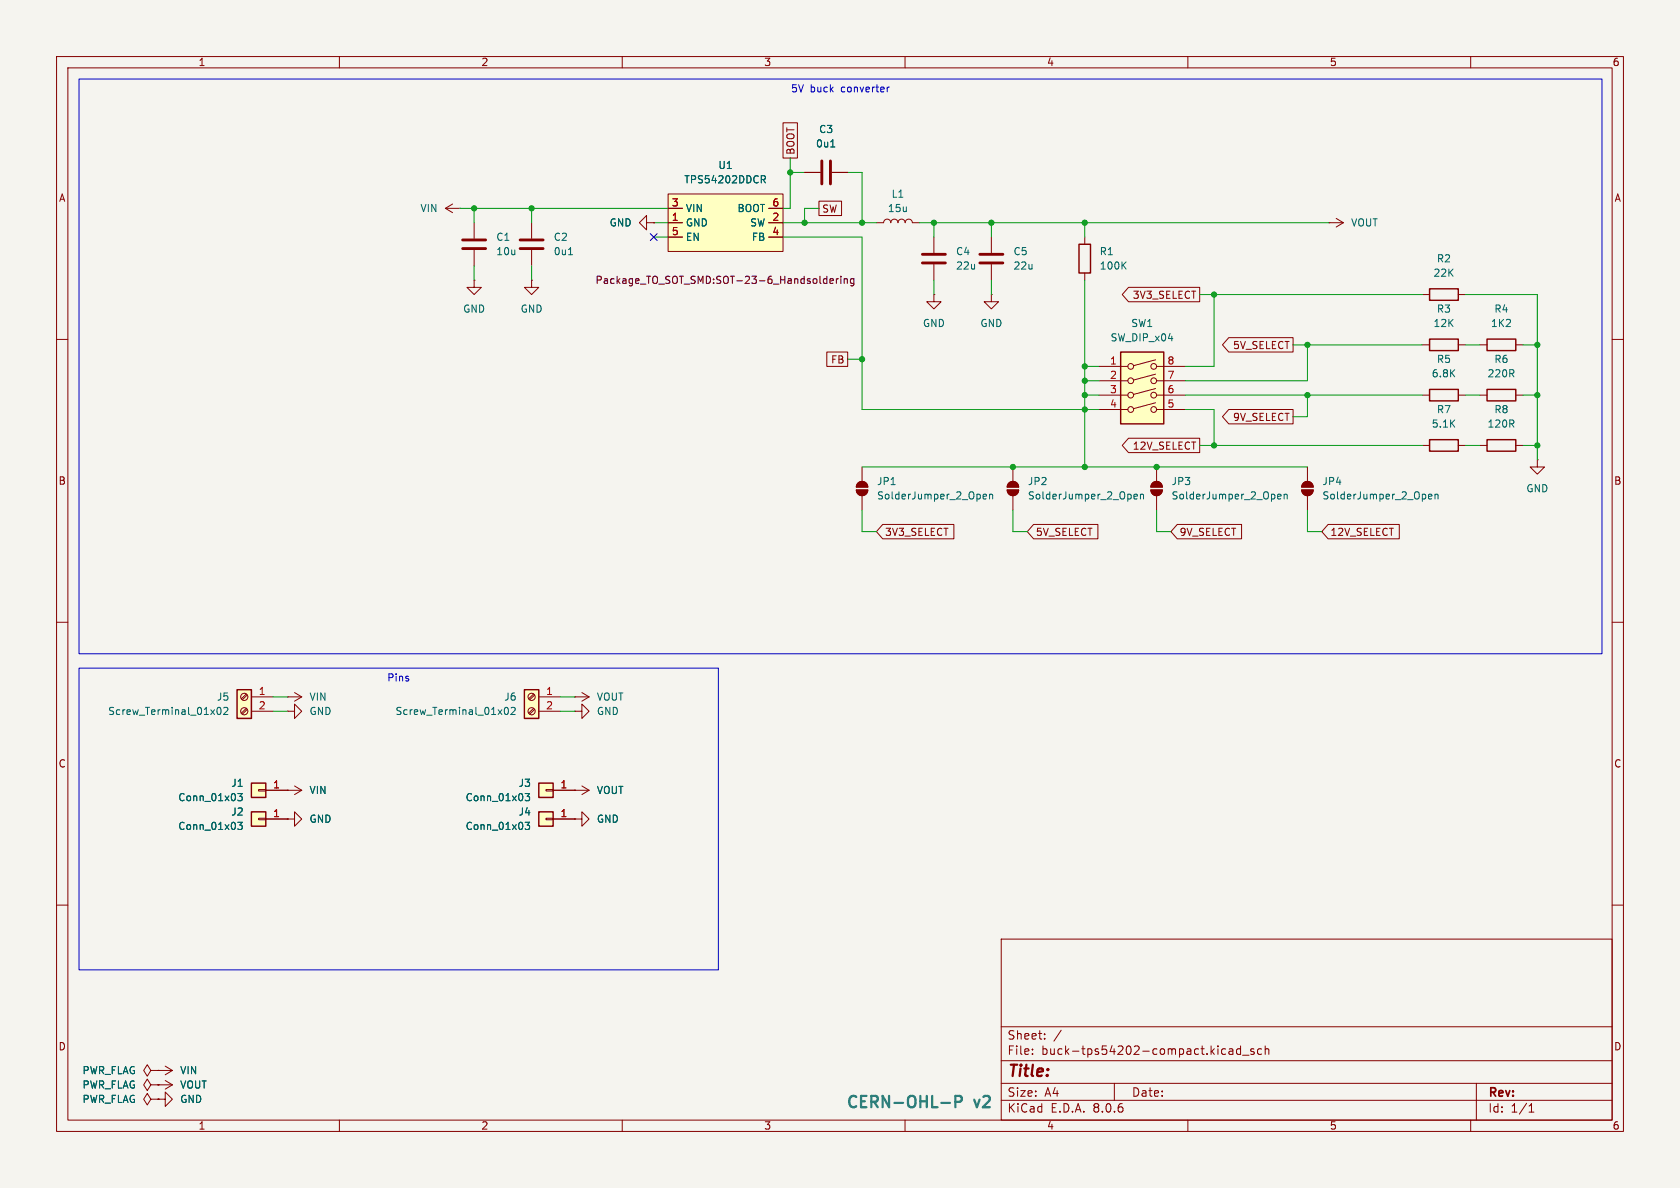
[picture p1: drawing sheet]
<svg xmlns="http://www.w3.org/2000/svg" width="297mm" height="210mm" viewBox="0 0 297 210" stroke-linecap="round" stroke-linejoin="round" font-family="sans-serif">
<path d="M0 0h297v210h-297z" fill="#f5f4ef" stroke="#f5f4ef" stroke-width=".18"/>
<g fill="none" stroke="#840000" stroke-width=".18">
<path d="M10 10h277v190h-277zM12 12h273v186h-273zM60 10v2M110 10v2M160 10v2M210 10v2M260 10v2M10 60h2M285 60h2M10 110h2M285 110h2M10 160h2"/>
<path d="M101.6 144.8h1.3v1.3l1.2-1.3-1.2-1.3v1.3M101.6 144.8h.1M285 160h2M177 166h108v32h-108zM60 198v2M110 198v2M160 198v2M177 194.5h108M177 191.5h108M177 187.5h108M177 181.5h108M182.5 186.3v.1"/>
<path d="M182.5 185.5v.1M184.7 183.6v.1M184.7 182.8v.1M187.6 182.1l-1.3 2M197 191.5v3M210 198v2M217.3 185.5h.6l.1 .9M218 185.8h-.5a.29 .29 0 0 0-.3 .3 .29 .29 0 0 0 .3 .3l.5-.1M219.3 185.5l-.4-.1-.3 .3v.4l.1 .2h.6M219.3 184.9v1.5M219.7 186.5h1.1M221.7 185.5l-.4-.1-.2 .2 .1 .2 .5 .2v.3h-.6"/>
<path d="M223 185.5l-.4-.1-.3 .3v.4l.2 .2h.5M223.7 185.5l.2-.1 .3 .1 .1 .9M223.7 184.9v1.5M260 198v2M261 191.5v6.5M270.3 196.6h.9M270.3 195.5l.4-.4v1.5"/>
</g>
<path d="M41.9 121.9h2.5v5.1h-2.5z" fill="#ffffc2"/>
<path d="M41.9 121.9h2.5v5.1h-2.5z" fill="none" stroke="#840000" stroke-width=".25"/>
<g fill="none" stroke="#840000" stroke-width=".18">
<path d="M43.5 125.2l-.8 .9M43.5 122.7l-.8 .8M43.7 125.4l-.9 .8M43.7 122.9l-.9 .8M44.4 123.2h3.9M44.4 125.7h3.9M50.8 144.8h1.3v1.3l1.2-1.3-1.2-1.3v1.3M50.8 144.8h.1"/>
<circle cx="43.2" cy="123.2" r=".63"/>
<circle cx="43.2" cy="125.7" r=".63"/>
</g>
<path d="M38.5 125.1l.2-.1a.68 .68 0 0 1 .4 .7 .68 .68 0 0 1-.4 .6 .84 .84 0 0 1-.2-1.2zM39.6 125.2l.4-.2 .3 .4-.8 .9h.8" fill="none" stroke="#006464" stroke-width=".18"/>
<path d="M44.4 138.4h2.6v2.6h-2.6z" fill="#ffffc2"/>
<g fill="none" stroke="#840000" stroke-width=".18">
<path d="M251.5 78.7h1.2M251.5 69.9h1.2M257.8 78.7h1.3M257.8 69.9h1.3M45.7 139.6h1.3v.2h-1.3zM47 139.7h6.3M50.8 123.2h.1M50.8 139.7h.1M50.8 123.2h2.5M52.1 122.4l1.2 .8M52.1 138.9l1.2 .8M53.3 123.2l-1.2 .8"/>
<path d="M53.3 139.7l-1.2 .8"/>
</g>
<path d="M252.7 77.7h5.1v2.1h-5.1zM252.7 68.8h5.1v2.1h-5.1zM44.4 138.4h2.6v2.6h-2.6z" fill="none" stroke="#840000" stroke-width=".25"/>
<path d="M42 140.3h.8l-.4 .5 .4 .1v.5l-.2 .1-.6-.1" fill="none" stroke="#006464" stroke-width=".18"/>
<path d="M92.7 121.9h2.5v5.1h-2.5z" fill="#ffffc2"/>
<path d="M262.9 77.7h5.1v2.1h-5.1zM92.7 121.9h2.5v5.1h-2.5z" fill="none" stroke="#840000" stroke-width=".25"/>
<g fill="none" stroke="#840000" stroke-width=".18">
<path d="M261.6 78.7h1.3M268 78.7h1.2M50.8 125.7h1.3v1.3l1.2-1.3-1.2-1.2v1.2M50.8 125.7h.1M94.3 125.2l-.8 .9M94.3 122.7l-.8 .8M94.5 125.4l-.9 .8M94.5 122.9l-.9 .8M95.2 123.2h3.9M95.2 125.7h3.9"/>
<circle cx="94" cy="125.7" r=".63"/>
<circle cx="94" cy="123.2" r=".63"/>
</g>
<path d="M89.3 125.2l.2-.2a.68 .68 0 0 1 .4 .7 .68 .68 0 0 1-.4 .6l-.2-.1-.1-.4zM90.4 125.2l.4-.2 .3 .4-.8 .9h.8" fill="none" stroke="#006464" stroke-width=".18"/>
<path d="M95.2 138.4h2.6v2.6h-2.6z" fill="#ffffc2"/>
<path d="M96.5 139.6h1.3v.2h-1.3zM97.8 139.7h3.8M101.6 123.2h.1M101.6 123.2h2.5M102.9 122.4l1.2 .8M104.1 123.2l-1.2 .8" fill="none" stroke="#840000" stroke-width=".18"/>
<path d="M95.2 138.4h2.6v2.6h-2.6z" fill="none" stroke="#840000" stroke-width=".25"/>
<path d="M92.8 140.3h.8l-.4 .5 .4 .1v.5l-.2 .1-.6-.1" fill="none" stroke="#006464" stroke-width=".18"/>
<path d="M95.2 143.5h2.6v2.6h-2.6z" fill="#ffffc2"/>
<path d="M96.5 144.7h1.3v.2h-1.3zM97.8 144.8h3.8" fill="none" stroke="#840000" stroke-width=".18"/>
<path d="M95.2 143.5h2.6v2.6h-2.6z" fill="none" stroke="#840000" stroke-width=".25"/>
<path d="M92.8 145.4h.8l-.4 .4 .4 .2v.5l-.2 .1-.6-.1" fill="none" stroke="#006464" stroke-width=".18"/>
<path d="M44.4 143.5h2.6v2.6h-2.6z" fill="#ffffc2"/>
<path d="M203.5 86.6h2a1.02 1.02 0 0 1-1 1 1.02 1.02 0 0 1-1-1zM203.7 85.4a1.02 1.02 0 0 1 1.2-.2 1.02 1.02 0 0 1 .6 .9h-2zM204.5 82.6v2.5M204.5 87.6v2.6M101.6 139.7h.1M101.6 125.7h1.3v1.3l1.2-1.3-1.2-1.2v1.2M101.6 125.7h.1M101.6 139.7h2.5M102.9 138.9l1.2 .8M104.1 139.7l-1.2 .8M45.7 144.7h1.3v.2h-1.3zM47 144.8h3.8" fill="none" stroke="#840000" stroke-width=".18"/>
<path d="M44.4 143.5h2.6v2.6h-2.6z" fill="none" stroke="#840000" stroke-width=".25"/>
<path d="M225.9 87.8l.6-.1-.1-.3h-.4l-.1 .1v.6h.5M227 87.5l.2-.1h.3l.1 .8M227 87.4v.8M42 145.4h.8l-.4 .4 .4 .2v.5l-.2 .1-.6-.1" fill="none" stroke="#006464" stroke-width=".18"/>
<g fill="#840000" stroke="#840000" stroke-width=".18">
<path d="M203.5 86.6h2a1.02 1.02 0 0 1-1 1 1.02 1.02 0 0 1-1-1z"/>
<path d="M203.7 85.4a1.02 1.02 0 0 1 1.2-.2 1.02 1.02 0 0 1 .6 .9h-2z"/>
</g>
<path d="M198.1 62.2h7.6v12.7h-7.6z" fill="#ffffc2"/>
<g fill="none" stroke="#840000" stroke-width=".18">
<path d="M234.9 39.4h.1M234.9 39.4h2.6M236.2 38.6l1.3 .8M237.5 39.4l-1.3 .7M94 49.5v1.3h1.2l-1.2 1.3-1.3-1.3h1.3M94 49.5h.1M165.1 52.1v1.2h1.3l-1.3 1.3-1.3-1.3h1.3M165.1 52.1h.1M165.1 41.9v2.8M165.1 46.7v2.8M175.3 52.1v1.2h1.2l-1.2 1.3-1.3-1.3h1.3M175.3 52.1h.1"/>
<path d="M175.3 41.9v2.8M175.3 46.7v2.8M191.8 41.9v1.3M191.8 48.3v1.2M194.3 64.8h5.1M194.3 67.3h5.1M194.3 69.9h5.1M194.3 72.4h5.1M204.3 71.2l-3.9 1M204.3 68.7l-3.9 1M204.3 66.1l-3.9 1.1M204.3 63.6l-3.9 1"/>
<path d="M204.5 64.8h5M204.5 67.3h5M204.5 69.9h5M204.5 72.4h5M151.4 86.6h2a1.02 1.02 0 0 1-1 1 1.02 1.02 0 0 1-1-1zM151.7 85.4a1.02 1.02 0 0 1 1.1-.2 1.02 1.02 0 0 1 .6 .9h-2zM152.4 82.6v2.5M152.4 87.6v2.6M178.1 86.6h2a1.02 1.02 0 0 1-1 1 1.02 1.02 0 0 1-1-1zM178.3 85.4a1.02 1.02 0 0 1 1.2-.2 1.02 1.02 0 0 1 .6 .9h-2zM179.1 82.6v2.5M179.1 87.6v2.6"/>
<path d="M230.1 86.6h2.1a1.02 1.02 0 0 1-1.1 1 1.02 1.02 0 0 1-1-1zM230.4 85.4a1.02 1.02 0 0 1 1.1-.2 1.02 1.02 0 0 1 .7 .9h-2.1zM231.1 82.6v2.5M231.1 87.6v2.6M271.8 81.3v1.3h1.2l-1.2 1.2-1.3-1.2h1.3M271.8 81.3h.1"/>
<circle cx="199.9" cy="69.9" r=".51"/>
<circle cx="199.9" cy="72.4" r=".51"/>
<circle cx="199.9" cy="64.8" r=".51"/>
<circle cx="199.9" cy="67.3" r=".51"/>
<circle cx="204" cy="69.9" r=".51"/>
<circle cx="204" cy="72.4" r=".51"/>
<circle cx="204" cy="64.8" r=".51"/>
<circle cx="204" cy="67.3" r=".51"/>
</g>
<path d="M190.8 43.2h2v5.1h-2zM198.1 62.2h7.6v12.7h-7.6z" fill="none" stroke="#840000" stroke-width=".25"/>
<g fill="#840000" stroke="#840000" stroke-width=".18">
<path d="M230.1 86.6h2.1a1.02 1.02 0 0 1-1.1 1 1.02 1.02 0 0 1-1-1z"/>
<path d="M230.4 85.4a1.02 1.02 0 0 1 1.1-.2 1.02 1.02 0 0 1 .7 .9h-2.1z"/>
<path d="M178.1 86.6h2a1.02 1.02 0 0 1-1 1 1.02 1.02 0 0 1-1-1z"/>
<path d="M178.3 85.4a1.02 1.02 0 0 1 1.2-.2 1.02 1.02 0 0 1 .6 .9h-2z"/>
<path d="M151.4 86.6h2a1.02 1.02 0 0 1-1 1 1.02 1.02 0 0 1-1-1z"/>
<path d="M151.7 85.4a1.02 1.02 0 0 1 1.1-.2 1.02 1.02 0 0 1 .6 .9h-2z"/>
</g>
<path d="M198.5 46.8l.6 .8M199.1 46.3l-.7 .7M173.8 87.8l.6-.1-.1-.3h-.3l-.2 .1 .1 .6h.4M174.9 87.5l.2-.1h.3l.1 .8M174.9 87.4v.8M200.5 87.8l.6-.1-.1-.3h-.4l-.1 .1v.6h.5M201.6 87.5l.2-.1h.3l.1 .8M201.6 87.4v.8M252.5 87.8l.6-.1v-.3h-.4l-.2 .1 .1 .6h.5M253.7 87.5l.2-.1h.3v.8M253.7 87.4v.8" fill="none" stroke="#006464" stroke-width=".18"/>
<path d="M163.1 46.5h4M163.1 45h4M173.2 46.5h4.1M173.2 45h4.1" fill="none" stroke="#840000" stroke-width=".51"/>
<path d="M118.1 34.3h20.3v10.2h-20.3z" fill="#ffffc2"/>
<g fill="none" stroke="#840000" stroke-width=".18">
<path d="M78.7 36.8h2.6M78.7 36.8l1.3 .8M80 36.1l-1.3 .7M81.3 36.8h.1M83.8 39.4v2.8M94 39.4v2.8M114.3 39.4v-1.3l-1.3 1.3 1.3 1.2v-1.2h1.3M115.6 39.4h.1M118.1 34.3h20.3v10.2h-20.3zM118.1 39.4h2.5M118.1 36.8h2.5M135.9 39.4h2.5"/>
<path d="M135.9 36.8h2.5M138.4 21.7h2.6v6.2h-2.6zM142.2 30.5h2.8M144.8 35.6h4v2.5h-4zM147.1 30.5h2.8M154.9 39.4h1.3a.64 .64 0 0 1 .6-.7 .64 .64 0 0 1 .7 .7 .64 .64 0 0 1 .6-.7 .64 .64 0 0 1 .6 .7 .64 .64 0 0 1 .7-.7 .64 .64 0 0 1 .6 .7 .64 .64 0 0 1 .7-.7 .64 .64 0 0 1 .6 .7h1.3M83.8 49.5v1.3h1.3l-1.3 1.3-1.3-1.3h1.3M83.8 49.5h.1M83.8 44.2v2.8M94 44.2v2.8M118.1 41.9h2.5M135.9 41.9h2.5"/>
<path d="M199.5 50.8h12.6v2.5h-12.6l-1.1-1.2zM217.2 59.7h11.4v2.5h-11.4l-1.1-1.2zM251.5 52.1h1.2M257.8 52.1h1.3M146.2 62.2h3.7v2.6h-3.7zM199.5 77.5h12.6v2.5h-12.6l-1.1-1.3zM217.2 72.4h11.4v2.5h-11.4l-1.1-1.2zM251.5 61h1.2M257.8 61h1.3M261.6 61h1.3M261.6 69.9h1.3M268 61h1.2"/>
<path d="M268 69.9h1.2M156.1 92.7h12.5v2.6h-12.5l-1.2-1.3zM182.7 92.7h11.4v2.6h-11.4l-1.1-1.3zM208.1 92.7h11.4v2.6h-11.4l-1.1-1.3zM234.8 92.7h12.6v2.6h-12.6l-1.1-1.3zM47 139.7h3.8M50.8 139.7h.1M97.8 139.7h3.8M101.6 139.7h.1M47 144.8h3.8M50.8 144.8h.1M97.8 144.8h3.8"/>
<path d="M101.6 144.8h.1M26.7 194.3l-.7 1-.6-1 .6-1 .7 1h1.2M26.7 189.2l-.7 1-.6-1 .6-1 .7 1h1.2M26.7 191.8l-.7 1-.6-1 .6-1 .7 1h1.2M27.9 194.3h1.3v1.3l1.3-1.3-1.3-1.3v1.3M27.9 194.3h.1M27.9 191.8h.1M27.9 189.2h.1M27.9 191.8h2.6M27.9 189.2h2.6M29.2 191l1.3 .8M29.2 188.5l1.3 .7"/>
<path d="M30.5 191.8l-1.3 .7M30.5 189.2l-1.3 .8"/>
</g>
<path d="M134.6 31.1h.5l.2 .2-.1 .4h-.6M134.9 31.7l.4 .6M146.9 26h.7M100.5 45h.7M42 145.4h.8l-.4 .4 .4 .2v.5l-.2 .1-.6-.1M42 140.3h.8l-.4 .5 .4 .1v.5l-.2 .1-.6-.1M92.8 145.4h.8l-.4 .4 .4 .2v.5l-.2 .1-.6-.1M92.8 140.3h.8l-.4 .5 .4 .1v.5l-.2 .1-.6-.1" fill="none" stroke="#006464" stroke-width=".18"/>
<path d="M146.7 49.7l.6-.1v-.3h-.4l-.2 .1 .1 .6h.5M147.9 49.3v.8M148.2 49.3l-.3 .2M148.7 48.8v.2M148.7 49.3v.8M149.3 49.4l.1-.1h.3l.1 .8M149.3 49.3v.8M150.9 49.3h-.3l-.3 .2 .2 .5h.4M150.9 49.3v1l-.2 .2h-.3" fill="none" stroke="#840084" stroke-width=".18"/>
<path d="M145.3 28.4v4.1M146.8 28.4v4.1M81.8 43.9h4.1M81.8 42.4h4.1M91.9 43.9h4.1M91.9 42.4h4.1" fill="none" stroke="#840000" stroke-width=".51"/>
<path d="M252.7 59.9h5.1v2.1h-5.1zM252.7 51.1h5.1v2h-5.1zM262.9 59.9h5.1v2.1h-5.1zM262.9 68.8h5.1v2.1h-5.1z" fill="none" stroke="#840000" stroke-width=".25"/>
<path d="M166.4 195h1.5M168.9 194.8h.8a.54 .54 0 0 0 .4-.5 .54 .54 0 0 0-.4-.6h-.8v2" fill="none" stroke="#0099b0" stroke-width=".4"/>
<path d="M14 14h269.2v101.6h-269.2zM156.8 15.4v.8M157.2 15.4l-.4 .2M14 118.1h113v53.4h-113z" fill="none" stroke="#0000c2" stroke-width=".18"/>
<g fill="none" stroke="#009600" stroke-width=".18">
<path d="M81.3 36.8h36.8M83.8 36.8v2.6M94 36.8v2.6M115.6 39.4h2.5M138.4 39.4h16.5M139.7 27.9v8.9h-1.3M139.7 30.5h2.5M144.8 36.8h-2.6v2.6M149.9 30.5h2.5v8.9M162.6 39.4h72.3M165.1 39.4v2.5M175.3 39.4v2.5"/>
<path d="M191.8 39.4v2.5M83.8 47v2.5M94 47v2.5M115.6 41.9h2.5M138.4 41.9h14v30.5h41.9M165.1 49.5v2.6M175.3 49.5v2.6M191.8 49.5v33.1M212.1 52.1h39.4M214.6 52.1v12.7h-5.1M259.1 52.1h12.7v29.2M149.9 63.5h2.5"/>
<path d="M191.8 69.9h2.5M191.8 67.3h2.5M191.8 64.8h2.5M209.5 69.9h42M209.5 72.4h5.1v6.3M212.1 78.7h39.4M228.6 61h22.9M231.1 61v6.3h-21.6M231.1 69.9v3.8h-2.5M259.1 61h2.5M259.1 69.9h2.5M259.1 78.7h2.5"/>
<path d="M269.2 61h2.6M269.2 69.9h2.6M269.2 78.7h2.6M152.4 90.2v3.8h2.5M152.4 82.6h78.7M179.1 90.2v3.8h2.5M204.5 90.2v3.8h2.5M231.1 90.2v3.8h2.6M48.3 123.2h2.5M48.3 125.7h2.5M99.1 123.2h2.5M99.1 125.7h2.5"/>
</g>
<path d="M115 41.3l1.2 1.2M116.2 41.3l-1.2 1.2" fill="none" stroke="#000084" stroke-width=".18"/>
<g fill="#009600" stroke="#009600" stroke-width=".18">
<circle cx="83.8" cy="36.8" r=".46"/>
<circle cx="94" cy="36.8" r=".46"/>
<circle cx="165.1" cy="39.4" r=".46"/>
<circle cx="175.3" cy="39.4" r=".46"/>
<circle cx="214.6" cy="78.7" r=".46"/>
<circle cx="191.8" cy="72.4" r=".46"/>
<circle cx="179.1" cy="82.6" r=".46"/>
<circle cx="191.8" cy="64.8" r=".46"/>
<circle cx="191.8" cy="39.4" r=".46"/>
<circle cx="204.5" cy="82.6" r=".46"/>
<circle cx="191.8" cy="82.6" r=".46"/>
<circle cx="191.8" cy="69.9" r=".46"/>
<circle cx="231.1" cy="61" r=".46"/>
<circle cx="271.8" cy="61" r=".46"/>
<circle cx="214.6" cy="52.1" r=".46"/>
<circle cx="271.8" cy="78.7" r=".46"/>
<circle cx="271.8" cy="69.9" r=".46"/>
<circle cx="231.1" cy="69.9" r=".46"/>
<circle cx="152.4" cy="39.4" r=".46"/>
<circle cx="152.4" cy="63.5" r=".46"/>
<circle cx="139.7" cy="30.5" r=".46"/>
<circle cx="142.2" cy="39.4" r=".46"/>
<circle cx="191.8" cy="67.3" r=".46"/>
</g>
<text font-size="2.8" fill="#840000" x="178" y="190.9">Title:</text>
<g font-size="2.8" fill="#0099b0">
<text x="149.4" y="196.4">CERN-OHL-P</text>
<text x="172.3" y="196.4">v2</text>
</g>
<g font-size="2.1" fill="#840000">
<text x="178" y="184">Sheet:</text>
<text x="178" y="186.7">File:</text>
<text x="184.1" y="186.7">buck-tps54202-compact.kicad_sch</text>
<text x="178" y="196.9">KiCad</text>
<text x="178" y="194.1">Size:</text>
<text x="184.7" y="194.1">A4</text>
<text x="185.7" y="196.9">E.D.A.</text>
<text x="193.3" y="196.9">8.0.6</text>
<text x="200" y="194.1">Date:</text>
<text x="263" y="194.3">Rev:</text>
<text x="263" y="196.9">Id:</text>
<text x="267.1" y="196.9">1/1</text>
</g>
<g font-size="1.8" fill="#840000">
<text x="35" y="11.9">1</text>
<text x="85" y="11.9">2</text>
<text x="135" y="11.9">3</text>
<text x="185" y="11.9">4</text>
<text x="235" y="11.9">5</text>
<text x="285" y="11.9">6</text>
<text x="140.7" y="27.5" transform="rotate(-90 140.7 27.5)">BOOT</text>
<text x="10.3" y="35.9">A</text>
<text x="285.3" y="35.9">A</text>
<text x="145.3" y="37.8">SW</text>
<text x="200.2" y="53">3V3_SELECT</text>
<text x="146.8" y="64.5">FB</text>
<text x="217.9" y="61.9">5V_SELECT</text>
<text x="217.9" y="74.6">9V_SELECT</text>
<text x="200.2" y="79.7">12V_SELECT</text>
<text x="10.3" y="85.9">B</text>
<text x="285.3" y="85.9">B</text>
<text x="156.4" y="94.9">3V3_SELECT</text>
<text x="183" y="94.9">5V_SELECT</text>
<text x="208.4" y="94.9">9V_SELECT</text>
<text x="235.1" y="94.9">12V_SELECT</text>
<text x="10.3" y="135.9">C</text>
<text x="285.3" y="135.9">C</text>
<text x="10.3" y="185.9">D</text>
<text x="285.3" y="185.9">D</text>
<text x="35" y="199.9">1</text>
<text x="85" y="199.9">2</text>
<text x="135" y="199.9">3</text>
<text x="185" y="199.9">4</text>
<text x="235" y="199.9">5</text>
<text x="285" y="199.9">6</text>
</g>
<g font-size="1.8" fill="#0000c2">
<text x="139.7" y="16.6">5V</text>
<text x="143.2" y="16.6">buck</text>
<text x="148.8" y="16.6">converter</text>
<text x="68.4" y="120.8">Pins</text>
</g>
<g font-size="1.8" fill="#006464">
<text x="144.7" y="23.7">C3</text>
<text x="144.2" y="26.3">0u1</text>
<text x="120.9" y="32.6">TPS54202DDCR</text>
<text x="126.9" y="30.1">U1</text>
<text x="157.5" y="35.2">L1</text>
<text x="74.2" y="37.7">VIN</text>
<text x="107.7" y="40.2">GND</text>
<text x="121.2" y="40.2">GND</text>
<text x="121.2" y="37.7">VIN</text>
<text x="130.3" y="37.7">BOOT</text>
<text x="132.5" y="40.2">SW</text>
<text x="156.9" y="37.7">15u</text>
<text x="238.8" y="40.2">VOUT</text>
<text x="87.6" y="42.8">C1</text>
<text x="87.6" y="45.3">10u</text>
<text x="97.8" y="42.8">C2</text>
<text x="97.8" y="45.3">0u1</text>
<text x="121.2" y="42.8">EN</text>
<text x="132.8" y="42.8">FB</text>
<text x="168.9" y="45.3">C4</text>
<text x="168.9" y="47.9">22u</text>
<text x="179.1" y="45.3">C5</text>
<text x="179.1" y="47.9">22u</text>
<text x="194.3" y="45.3">R1</text>
<text x="194.3" y="47.9">100K</text>
<text x="253.9" y="46.6">R2</text>
<text x="253.3" y="49.1">22K</text>
<text x="81.8" y="55.5">GND</text>
<text x="91.9" y="55.5">GND</text>
<text x="163.1" y="58">GND</text>
<text x="173.2" y="58">GND</text>
<text x="199.9" y="58">SW1</text>
<text x="253.3" y="58">12K</text>
<text x="253.9" y="55.5">R3</text>
<text x="263.5" y="58">1K2</text>
<text x="264.1" y="55.5">R4</text>
<text x="196.2" y="60.6">SW_DIP_x04</text>
<text x="253.9" y="64.4">R5</text>
<text x="264.1" y="64.4">R6</text>
<text x="253" y="66.9">6.8K</text>
<text x="262.9" y="66.9">220R</text>
<text x="253" y="75.8">5.1K</text>
<text x="253.9" y="73.3">R7</text>
<text x="262.9" y="75.8">120R</text>
<text x="264.1" y="73.3">R8</text>
<text x="154.9" y="86">JP1</text>
<text x="154.9" y="88.5">SolderJumper_2_Open</text>
<text x="181.6" y="86">JP2</text>
<text x="181.6" y="88.5">SolderJumper_2_Open</text>
<text x="207" y="86">JP3</text>
<text x="207" y="88.5">SolderJumper_2_Open</text>
<text x="233.7" y="86">JP4</text>
<text x="233.7" y="88.5">SolderJumper_2_Open</text>
<text x="269.7" y="87.2">GND</text>
<text x="38.3" y="124.1">J5</text>
<text x="54.6" y="124.1">VIN</text>
<text x="89.1" y="124.1">J6</text>
<text x="105.4" y="124.1">VOUT</text>
<text x="19" y="126.6">Screw_Terminal_01x02</text>
<text x="54.6" y="126.6">GND</text>
<text x="69.8" y="126.6">Screw_Terminal_01x02</text>
<text x="105.4" y="126.6">GND</text>
<text x="31.4" y="141.8">Conn_01x03</text>
<text x="40.8" y="139.3">J1</text>
<text x="54.6" y="140.6">VIN</text>
<text x="82.2" y="141.8">Conn_01x03</text>
<text x="91.6" y="139.3">J3</text>
<text x="105.4" y="140.6">VOUT</text>
<text x="31.4" y="146.9">Conn_01x03</text>
<text x="40.8" y="144.4">J2</text>
<text x="54.6" y="145.6">GND</text>
<text x="82.2" y="146.9">Conn_01x03</text>
<text x="91.6" y="144.4">J4</text>
<text x="105.4" y="145.6">GND</text>
<text x="14.5" y="190.1">PWR_FLAG</text>
<text x="31.8" y="190.1">VIN</text>
<text x="14.5" y="195.2">PWR_FLAG</text>
<text x="14.5" y="192.6">PWR_FLAG</text>
<text x="31.8" y="195.2">GND</text>
<text x="31.8" y="192.6">VOUT</text>
</g>
<g font-size="1.8" fill="#a90000">
<text x="118.7" y="39.1">1</text>
<text x="118.7" y="36.6">3</text>
<text x="118.7" y="41.7">5</text>
<text x="136.5" y="39.1">2</text>
<text x="136.5" y="41.7">4</text>
<text x="136.5" y="36.6">6</text>
<text x="196.1" y="64.5">1</text>
<text x="206.3" y="64.5">8</text>
<text x="196.1" y="67.1">2</text>
<text x="196.1" y="69.6">3</text>
<text x="206.3" y="69.6">6</text>
<text x="206.3" y="67.1">7</text>
<text x="196.1" y="72.1">4</text>
<text x="206.3" y="72.1">5</text>
<text x="45.6" y="122.9">1</text>
<text x="45.6" y="125.5">2</text>
<text x="96.4" y="122.9">1</text>
<text x="96.4" y="125.5">2</text>
<text x="48.2" y="139.4">1</text>
<text x="99" y="139.4">1</text>
<text x="48.2" y="144.5">1</text>
<text x="99" y="144.5">1</text>
</g>
<text font-size="1.8" fill="#840084" x="105.2" y="50.4">Package_TO_SOT_SMD:SOT-23-6_Handsoldering</text>
</svg>
